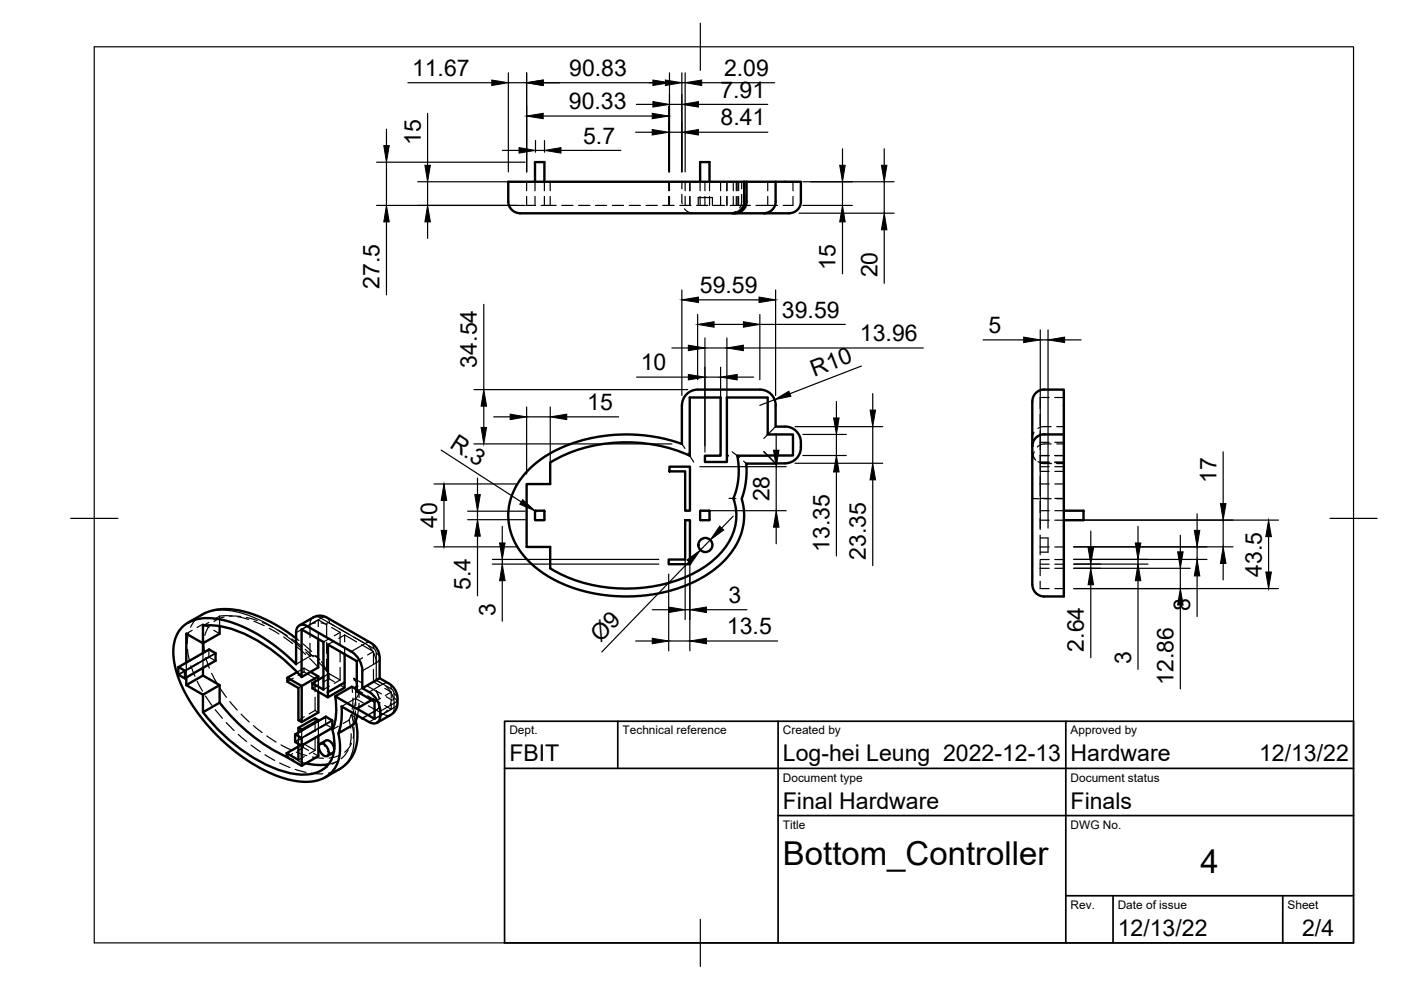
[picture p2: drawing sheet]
<svg xmlns="http://www.w3.org/2000/svg" width="297mm" height="210mm" viewBox="0 0 297 210" stroke-linecap="round" stroke-linejoin="round" font-family="sans-serif">
<!-- layer: Visible -->
<g fill="none" stroke="#000" stroke-width=".51">
<path d="M113.4 38.5v-4.1h2v4.1M148.4 38.5v-4.1h2v4.1M157.8 38.5h-50v4.8a2.78 2.78 0 0 0 2.9 1.9h44.6M157.8 38.5h.5M157.8 38.5v4.2a2.51 2.51 0 0 1-2.5 2.5M158.3 38.5h6.1M158.3 38.5v4.2M155.3 45.2h.5M155.8 45.2h11.5M158.3 42.7a2.51 2.51 0 0 1-2.5 2.5M164.4 42.7v-4.2h5.4v4.2M164.5 42.7a2.51 2.51 0 0 1-2.5 2.5"/>
<path d="M169.8 42.7a2.51 2.51 0 0 1-2.5 2.5M141.9 98.9h4.4v9.4h-1v-8.4h-3.4zM144.6 86v8.1l-3.8-1.1-4-.7-4.7-.2-4.1 .3-4.5 .9-3.7 1.3-3.5 1.7-3 2.1-1.8 1.8-1.4 1.8-1.3 2.4-.8 2.4-.2 2.1 .2 2.6 .5 2.1 1.1 2.1 1.9 2.7 2.5 2.3 3.4 2.2 4.2 1.8 4.4 1.1 4.5 .6h5.2l3.8-.6 4.1-1 4.2-1.8 3.5-2.1 2.6-2.3 2-2.7 1.3-3 .5-2.6 .1-1.3-.2-1.9a3.6 3.6 0 0 1 .1-2.9l.5-3v-2.9l8.3-.1M144.6 85.9a3.3 3.3 0 0 1 3.3-3.3h13.2a3.3 3.3 0 0 1 3.4 3.3M164.4 86v4.5h2.1M166.5 90.4a3.3 3.3 0 0 1 3.3 3.4 3.6 3.6 0 0 1-3.3 4.4M218.9 85.1v38.9M218.9 85.1a2.51 2.51 0 0 1 2.5-2.5h4.2v9.5M221.4 92.1h4.2M221.4 92.1a2.51 2.51 0 0 0-2.5 2.5M225.6 92.1v34.4l-4.8-.1a2.51 2.51 0 0 1-1.9-2.4M113.5 110.3h1.8"/>
<path d="M113.5 110.3l-.1-1.9 .1-.1h1.9l-.1 2M145.3 110.3h1v9.3h-4.5v-1h3.5zM148.5 110.3h1.8M150.3 108.3h-1.8l.1 2M150.4 108.3v2M225.6 108.3h4.1v2h-4.1M39.9 132l3.7-2.1 1.8-.6 2.8-.2 2.2 .3a30.5 30.5 0 0 1 12.4 5.9M43 138.4v-5.7a17.5 17.5 0 0 1 10.2 2.4 38.8 38.8 0 0 1 10.8 8.4M46.6 132.7v1.7l-3.6 2-3.5-2v6.1M63.5 132.6l3-1.8 1-.3 .8 .1 1 .3 9.4 5.4 1.1 1.1 .6 1.2 .1 5.2M67.5 135.5v6l-3.6 2v-10.1l4.7 2.7v10.1l-2.4-1.3M73.1 138.7v6l-3.6 2.1v-10.1l6.1 3.5v6.4l3.8 2.2v3.6l-3.8-2.2 3.2-1.8"/>
<path d="M116.7 120.5a32.3 32.3 0 0 0 32.5-.2 13.9 13.9 0 0 0 6.9-10.6l-.2-2.7-.4-1.3a15.3 15.3 0 0 0 .8-9.1h11.8v-4.5h-5.3v-7.8h-8.7v13.7h-4.6v-1.4h3.3v-12.3h-6.6l.1 12.3a32.8 32.8 0 0 0-29.7 1.5v4.5h-4.9v13.4h4.9v4.5M37.8 141.5v1.5M37.8 141.4l6.5-3.7 1.4 .8v1.6l-6.5 3.7v-1.6zM37.8 143l.1 .1M37.9 143.1l1.3 .7M39.5 145.3l3.5-2.1 3.6 2.1-3.6 2zM39.5 143.7v1.6M43 141.6v1.6M46.6 145.3v3.7l-3.6 2v-3.7M46.6 149a38.6 38.6 0 0 0 14.2 11.5M60.8 159.7v.8M60.9 143.7v.8l2.4 1.4v6.8l.7 .4"/>
<path d="M62.6 155.8v1.4M62.6 157.2v.1M62.6 155.7l6.5-3.7 1.3 .8v1.5l-6.5 3.8M62.6 155.7l1.4 .8M62.6 157.3l1.3 .8M62.6 155.7h.1M63 142.5l-2.1 1.2 3.1 1.8 3.5-2.1v.7M63.3 154.3v1M63.3 157.7v3.4l-2.5-1.4M63.3 158.3l-2.5 1.4M64 145.5v7.6l3.5-2v-4.4M64 154.7v.2"/>
<path d="M64 156.6v5.8M64 158l-.1 .1M65.8 142.5l1.7 .9M66.2 144.9v1l3.3 1.9M67.5 152.7l-.7-.4-3.5 2 .7 .4M67.5 152.7v.2M67.5 156v4.3l-3.5 2.1M67.5 152.7l-3.5 2M67.8 157.8a1.28 1.28 0 0 1 1.7 1 1.14 1.14 0 0 1-.2 1.5 1.85 1.85 0 0 1-1.5-2.5zM68.6 143.5l-2.4 1.4M69.1 157l-1.2 .7M69.1 157a1.77 1.77 0 0 1 1.8 1.9"/>
<path d="M70.6 159.6l-1.2 .7M70.8 159.3l-.2 .3M71.1 147.6a12.7 12.7 0 0 1-.6 7.1 8 8 0 0 1-1.3 7.8 7.6 7.6 0 0 1-6.6 1.6 29.5 29.5 0 0 1-14.8-7.9l-2.5-2.5-2.3-2.7M73 144.7v1.1l-3.5 2v-1M75.4 152.8l.4 2.4v1.6l-.5 2.2-.6 1.3-.9 1.3-1.1 1-3.7 2.2M75.6 146.2l-1-.6-3.5 2 4.5 2.6M75.8 151.7l-.2 .5a1.9 1.9 0 0 1-.9 1.6l-3 1.7 .6-2.4 .1-3.3 4.4 2.5M76.8 142.2v3.7M76.8 152.3h.1M76.8 142.2a5.2 5.2 0 0 0-2.3-4.1l-9.9-5.6a1.4 1.4 0 0 0-1.8 1.6v6.7l-2.9-2.6-3-2.3-2.7-1.7-3.7-1.7-2.4-.9-3-.5h-2.1l-1.4 .2-1.1 .4-1.4 .8-1 1.1-.7 1.3-.5 1.7-.2 1.9 .3 2.2 .7 2.6 .6 1.6 1.9 3.7 2 2.9 2.1 2.6 2.7 2.8 2.8 2.4 3.2 2.3 3.7 2 3 1.3 2.9 .7 3 .1 2.3-.4 1.8-1 .7-.6 .7-1.1 .8-2.1 .2-2.5-.4-2.5M76.9 152.3h-.1M78.3 146.7a5.2 5.2 0 0 1 2.3 5"/>
<path d="M79.8 144.2l-3 1.7 1.5 .8M80.5 143.8l2.2 1.2 .7 .7 .4 .7 .4 .9 .1 1.9-.2 .9-.7 1-3.5 2.2M80.5 143.8l-.7 .4M80.6 151.7a1.45 1.45 0 0 1-.7 1.5 1.45 1.45 0 0 1-1.6-.1l-1.5-.8M60.8 160.5l3.2 1.9M64.8 161.8l2.3 .4 2.6-.2"/>
<circle cx="149.6" cy="115.6" r="1.49"/>
</g>
<circle cx="154.1" cy="96.6" r=".25" fill="#000"/>
<!-- layer: Hidden -->
<g fill="none" stroke="#000" stroke-width=".25">
<path d="M111.7 38.5v1.9M113.4 38.5v1.9M115.4 38.5v1.9M116.6 38.5v1.9M141.8 38.5v1.9M141.9 38.5v1.9M144.6 38.5v1.5M145.3 38.5v1.9M146.2 38.5v1.9M146.3 38.5v1.9M148.4 38.5v1.9M149.5 38.5v1.9"/>
<path d="M150.4 38.5v1.9M152.8 38.5v1.9M154.1 38.5v1.9M155.5 38.5v1.9M156.1 38.5v1.9M156.3 38.5v1.9M156.6 38.5v1.9M157.2 38.5v1.5M158.2 38.5v1.5M162.8 38.5v1.9M168.1 38.5v1.9M111.7 41.6v2h1.9"/>
<path d="M113.4 41.6v2M114.7 43.6h1.9M115.4 41.6v2M116.6 43.6h1.3M116.6 41.6v2M119.1 43.6h2.4M122.7 43.6h2.4M126.3 43.6h2.3M129.8 43.6h2.4M133.4 43.6h2.4M137 43.6h2.4M140.5 43.6h2.4"/>
<path d="M141.8 41.6v2M141.9 41.6v2M144.1 43.6h2.4M144.6 41.2v2M145.1 44.3l.8 .7 1.2 .2M145.3 41.6v2M146.2 41.6v2M146.3 41.6v2M147.7 43.6h2.4M148 43.6v-1.7h3v1.7M148.4 41.6v2M149.5 41.6v2"/>
<path d="M150.4 41.6v2M151.3 43.6h2.3M152.8 41.6v2M154.1 41.6v2M154.8 43.6h1.3M155.5 41.6v2M156 44.9l-1.4 .3M156.1 43.6h3M156.1 41.6v2M156.3 41.6v2M156.6 41.6v2M157.1 44.7l-1 .4-.9 .1"/>
<path d="M157.2 41.2v1.9l-.4 1M158.2 41.2v1.7l-.3 1M160.3 43.6h4.6M162.8 41.6v2M168.1 41.6v2h-2M144.6 94.1l.6 1M145.9 96.1l1.2 1.9M155.2 95.8l1.6 1.2M157.7 97.8l.5 .5M161.9 95.7l2.5 2.6-2.5-2.5M164.4 90.5l-2.5 2.5M218.9 95.8l.1 .9 .6 .9"/>
<path d="M218.9 95.7l.3 1.3M219.2 91.6l-.3 1.4M219.3 95.8l-.3 1-.1 1.2M220.1 97.9l.2 .1a5.1 5.1 0 0 0 2.6 .2M220.5 93.8v1.5M220.5 96.5v1.6M220.5 87.8v2.4M220.5 91.4v2.4M220.5 98.1v1.7M220.5 98.1h1.9M220.5 98.9h1.9M220.5 99.9h1.9"/>
<path d="M220.5 96.6h1.9M220.5 98h1.9M220.5 92.1h1.9M220.5 93.8h1.9M220.6 98.2l2.3 .1M222.4 84.3h-1.9v2.3M222.9 90.5a5.1 5.1 0 0 0-2.6 .2l-.2 .1M222.9 94.1l-1.9 .1-1.1 .6M223.6 98.1h2M223.6 98.9h2M223.6 99.9h2M223.6 96.6h2"/>
<path d="M223.6 98h2M223.6 84.3h2M223.6 92.1h2M223.6 93.8h2M224 98.2h1.6M224 90.5h1.6M224 94.1h1.6M224 98.3h1.6M154.6 105.7h1.4M157.2 105.8h.1M218.9 105.7h1.4M220.5 114.1h1.7v3h-1.7"/>
<path d="M220.5 110.3h1.9M220.5 108.3h1.9M220.5 116h1.9M220.5 102.6h1.9M220.5 100.9v4.2M220.5 106.3v2.4M220.5 109.9v2.4M220.5 113.4v4.2M220.5 118.8v1.7M220.5 119.6h1.9M220.5 118.6h1.9M220.5 105.7h1.9"/>
<path d="M221.4 105.7h1.5M223.6 110.3h2M223.6 108.3h2M223.6 116h2M223.6 102.6h2M223.6 119.6h2M223.6 118.6h2M223.6 105.7h2M224 105.7h1.6M40.7 133.6l-1.2 .8M41.8 133l1.2-.7 1.3 .7M43 138.4v3.2"/>
<path d="M44.3 132l-1.3 .7v-.4M44.3 137.7v1.6l1.4 .8M45.3 133.6l1.3 .8M46.6 130.6v2.1M46.6 130.6l-1.3 .8M49.2 130.6h-2.6M50.4 130.8l2.3 .5M53.8 131.7l2.2 1M57.1 133.2l2 1.2M60.1 135.1l2 1.4M62.8 135.3l.6 .5M63 137.2l1.8 1.6"/>
<path d="M64.3 136.5l1.8 1.6M65.2 132.7l-1.3 .7M65.7 139.6l1.8 1.9M66.9 139l.9 .9M67.3 139.5l-.6-.4-.7-.1-3.2 1.8M67.5 134v1.5M67.5 131.4l-1.3 .7M69.3 132.5l-1.8-1.1v1.5M69.8 135.4l-1.2 .7M70.3 133l1.8 1.1M70.8 135.9l-1.3 .8M72.1 134.1v2.7"/>
<path d="M72.1 137.9v2.4M72.1 134.1l-1.2 .7M73.1 134.6v1.5M73.1 137.3v1.4M73.1 134.6l-1.3 .8M73.1 134.6l2.5 1.5M76.6 136.7l2.6 1.4v2.7M76.9 139.5l-1.3 .7M79.2 138.1l-1.3 .8M220.5 120.5v1.6M220.5 123.2v1.6h1.9M220.5 120.5h1.9"/>
<path d="M223.6 120.5h2M223.6 124.8h2M39.5 140.5v3.2M62 159.8l-1.2 .7 1.4 .6M62.2 143.8l-1.3 .7M63.3 155.3v2.4M64 154.9v1.7M64 158v.1M64.3 158.5l1.1 .6M64.3 158.5l-1.2 .7M64.3 157.7v.8M64.3 157.7l-1 .6"/>
<path d="M64.3 157.7l2.5 1.4M64.5 141.7l1.3 .8M64.5 141.7l-1.5 .8M64.5 142.5l2.3 1.3M64.5 142.5l-1.3 .7M64.5 141.7v.8M64.5 152l-1.2 .7M64.5 145.2l-1.2 .7M66.4 159.7l1.1 .6M66.8 150.6l.7 .5M66.8 150.6l-1.2 .8M66.8 143.8v2.8"/>
<path d="M66.8 147.8v2.8M66.8 152.3v2.8M66.8 156.3v2.8M66.8 143.8l-1.2 .8M66.8 159.1l-1.2 .7M67.5 145.2l-1.3 .7M67.5 144.1v2.6M67.5 152.9v3.1M68.2 140.3l1.1 2M69.1 152l-.1 1.5 1.4 .8M69.1 157l-.4 .7 .1 .5M69.4 159.2l.5 .4h.7"/>
<path d="M69.8 143.9l1.1 .7M69.8 143.9l-1.3 .7M69.8 142.8v1.1M69.8 142.8l-1.2 .7M69.8 142.8l2.3 1.4M69.8 145.5l-1.2 .7M70.8 146l-1.3 .7M70.9 158.9l-.1 .4M71.7 154l-1.2 .7M71.9 145.2l1.1 .6M72.1 144.2l-1.2 .7M72.1 141.5v2.7"/>
<path d="M73 144.7h.1M73 144.7l-1.2 .7M73.8 159l-.8 1.2-.7 .7M74 152.7l.4 1.7M74 152.7l-1.2 .7M74.4 155.6l-.2 2.3M74.4 151.5l-.4 1.2M74.5 151.6l.8 .7v.8M74.6 145.6l.1 1.2M74.8 148l-.1 2.4M75 143.8l.9 1.8M75.4 152.5v.3"/>
<path d="M75.6 146.2l1.3 .7M76 146.3l.1 1.6M76.1 146.7l-.2 .8-.4 .5-3.1 1.8M76.1 149.1l-.3 2.6M76.9 145.9l-1.3 .7M76.9 149.6l-1.3 .7M77.9 147.5l1.3 .7M79.2 148.2l1.4 .8M79.2 144.6l1.4 .7M79.2 142v2.6M79.2 144.6l-1.3 .7M79.2 148.2l-.4 .2"/>
<path d="M79.2 148.2l-1.3 .8M79.8 146.6l.6 1.5M79.8 146.5l.6 1.5M80.5 143.8l-.7 .4M80.5 149.2l-.2 .7-.3 .5-3.1 1.9M80.5 149.2l-.2 .7-.3 .5-3.2 1.9M80.5 143.8h.1M80.5 149h.1M80.7 148.1l-1.3 .7M80.7 151.7l-1.3 .7M81.6 149.6l1.4 .8M81.6 145.9l1.4 .8"/>
<path d="M83 146.7v1.3M83 149.2v1.2M83 146.7l-1.3 .8M83 150.4l-1.3 .7M63.4 161.5l1.4 .4M64.5 160.4l-1.2 .7M69.4 162.6l-1.2 .7M71.3 161.5l-1.6 .5M71.7 161.3l-1.3 .7"/>
</g>
<!-- layer: Hidden Narrow -->
<g fill="none" stroke="#000" stroke-width=".25">
<path d="M39.8 137.7l.4 2.3M40 134.1l-.3 2.4M41.8 131.1l-.8 .8-.6 1.1M42.1 139l-2.1 1.2M42.8 130.3l-.1 .1M43.2 135.9l.2 2.4M43.6 139.4l.8 2.3M44.3 139.2l-1.2 .7M44.3 137.8l-1.2 .6M44.4 139.4l-1.2 .6M44.5 132.6l-.6 .8-.5 1.3M47.5 130.8l-1.4 .5-.7 .5"/>
<path d="M48.7 130.7h2.4M52.2 130.9l2.3 .7M55.6 132l2.2 1M58.9 133.5l2 1.3M61.9 135.5l1.9 1.4M62.8 136.5l1.2 1M62.8 134.1l2.9-1.7v2.8M64.7 137.7l1.7 1.5M65.7 136.4v2.7l-.8-.8M66.4 130.9l-.6 .8-.1 .7 1.2-.3M68.1 132.1l1.2 .3M69.3 139.7v2.6l-2-2.2"/>
<path d="M69.3 132.4v2.6M69.3 136.2v2.3M69.3 131l.4 .3 .1 .8M69.8 132.1a.36 .36 0 0 0-.4-.1 .36 .36 0 0 0-.1 .4M69.8 132.1l1.1 .6M71.9 133.3l2.1 1.2M75 135.1l2.1 1.2M78.1 136.9l1.1 .6M78.7 136.3l.3 .3 .2 .9M79.2 137.5l.4 .4 .2 .6M80.5 139.5l-.1-.4-.6-.6v2M39 142.3l-1.2 .7"/>
<path d="M39 140.8l-1.2 .7M39.1 142.4l-1.2 .7M40.3 143.1l-1.1 .7M40.5 141.2l.8 2.2M41.8 144.5l1.1 2.1M42.1 140.5l-2.1 1.2M42.1 140.6l-2 1.2M43.4 141.4l-2 1.2M43.6 147.6l1.3 1.9M44.9 142.8l1.1 2.1M45.6 150.5l1.6 1.8M45.6 140.1l-1.2 .7"/>
<path d="M46.6 145.9l1.4 1.9M48 153.2l1.6 1.7M48.7 148.8l1.6 1.8M50.5 155.7l1.8 1.5M51.1 151.4l1.7 1.7M53.2 158l2 1.4M53.7 153.9l1.9 1.4M56.6 156l1.9 1.3M59.6 157.9l2.1 1.1M62.8 159.5l2.3 .7M63.7 156.5l-1.1 .7M63.7 155.1l-1.1 .7"/>
<path d="M63.8 156.7l-1.2 .6M65.1 157.4l-1.2 .7M66.8 154.8l-2 1.1M66.8 153.3l-2 1.2M66.9 154.9l-2.1 1.2M68.2 155.6l-2.1 1.2M69 153.5l-1.1 .7M69 152l-1.1 .7M69.1 153.6l-1.2 .7M70.4 154.3l-1.2 .7M74.5 157.6l-.6 1-.8 .9M75 154.1l-.1 2.4"/>
<path d="M75.1 144.3l-.1-.5 1.9 1.1M75.3 149.1l-.3 1.5a2.28 2.28 0 0 0-.1 2.3M75.3 145.5l.1 2.4M75.4 150.8l-.1 .6M77 149l-1.6-.9v1.5M77.9 145.5l3 1.6M78.1 149.6l3.1 1.8M79.8 144.2h.1M79.8 144.2l1.1 .6M81.2 151.4l1.1 .3 .6-.1M81.2 151.4l-2.9 1.7M81.9 147.7l1.1 .6"/>
<path d="M82.1 150.6l-.9 .8M82.4 144.9l.5 .6 .1 .6-1.1-.7M83 146.1l.4 .5 .1 .5 .7 .6 .1 .4M83.5 147.1v.9l.5 .4 .3 .6M83.5 148a.36 .36 0 0 1-.1 .4 .36 .36 0 0 1-.4-.1l-.3 1.2M56.2 160l2 1.2M59.3 161.8l2.2 .9M62.6 163.1l2.3 .7M66.1 163.9l2.3 .2M66.2 160.5l2.4 .3M71.9 163.1l-1.1 .5-1.2 .3M72.1 160.1l-2.3 .6"/>
</g>
<!-- layer: Visible Narrow -->
<g fill="none" stroke="#000" stroke-width=".25">
<path d="M42.8 130.3l1.5-.6 2.4-.4 2.6 .3 2.1 .4 2.6 1 2.9 1.4 3 1.8 2.9 2.3M44.4 137.7l-6.5 3.7M45.6 138.5l-6.4 3.7M45.7 138.6l-6.5 3.7M65.1 132.8l3-1.7 9.3 5.4-2.9 1.6M66.4 130.9l1-.1 .7 .3M69.3 130.9a1.25 1.25 0 0 0-1.2 .1M78.7 136.3a1.25 1.25 0 0 0-1.3 .1 5.1 5.1 0 0 1 2.4 4.1M80.5 139.5a1.26 1.26 0 0 1-.7 1M45.7 140.1l-6.5 3.7M69.1 152l-6.5 3.7M70.4 152.7l-6.5 3.7"/>
<path d="M70.5 154.3l-6.5 3.7M70.5 152.8l-6.5 3.8M75.3 151.4l-.2 1a3.8 3.8 0 0 0-.1 3v2.4l-.2 1.2-.4 1.4-1.2 1.7-1.3 1M79.8 140.5v3.7l1.4 .8M79.8 140.5l-3 1.7M80.6 150.8l2.9-1.7v.9l-2.9 1.7M81.2 145l-2.9 1.7M81.2 145a5.2 5.2 0 0 1 2.4 4.1 1.26 1.26 0 0 0 .7-1M82.5 144.9a1.25 1.25 0 0 0-1.3 .1M84.3 149a1.26 1.26 0 0 1-.7 1l-.3 1.1-.4 .4"/>
</g>
<!-- layer: TITLEBLOCK -->
<path d="M107 152.9h180v47h-180zM131 152.9v10M165 152.9v47M226 152.9v47M107 162.9h180M165 172.9h122M226 189.9h61M236 189.9v10M272 189.9v10" fill="none" stroke="#000" stroke-width=".36"/>
<!-- layer: BORDER -->
<path d="M20 9.9h267v190h-267zM148.5 4.9v10M15 109.9h10M282 109.9h10M148.5 194.9v10" fill="none" stroke="#000" stroke-width=".25"/>
<!-- layer: FD_Dimensions -->
<g fill="none" stroke="#000" stroke-width=".25">
<path d="M86.5 17.5h17.8M107.8 15.4v21M107.8 17.5h3.9M111.7 15.4v21M115.2 17.5h25.9M141.9 15.4v21M144.6 15.4v21M144.6 17.5h.7M145.3 15.4v21M148.8 17.5h15.4M79.8 34.4h31.5M81.9 27.4v3.5"/>
<path d="M81.9 34.4v9.2M88.6 38.5h21M90.7 24v11M90.7 38.5v5.1M106.5 31.9h3.5M113.5 29.8v2.5M113.5 31.9h1.9M115.2 24.6h23.1M115.4 29.8v2.5M118.9 31.9h12.7M134.8 28h3.5M134.9 22.1h3.5"/>
<path d="M141.8 22.5v13.9M141.8 28h2.8M141.9 22.1h2.7M148.1 28h14.7M148.1 22.1h14.7M170.2 38.5h19.4M178.6 31.6v3.4M178.6 38.5v5.1M187.5 31.6v3.4M187.5 38.5v6.7M79.8 43.6h31.5M81.9 47v15.5"/>
<path d="M90.7 47v3.5M169.4 45.2h20.2M170.2 43.6h10.5M178.6 47v11.1M187.5 48.7v11.4M102.6 64.5v18.1M135 80h10.9M142.5 73.8h3.4M144.6 61.5v22.4M147.9 66.7v13.8M148.1 63.6h12.8M149.5 71.7v24.2"/>
<path d="M149.5 73.8h4.6M149.5 80h3.3M151.4 68.8h6.2M152.8 77.9v16.6M154.1 71.7v24.2M156.3 80h3.5M157.6 73.8h38.1M161.1 66.7v13.8M161.1 68.8h18.1M164.4 61.5v22.4M182.6 77.6l-15.1 5.9M208.4 72.1h8.6"/>
<path d="M220.6 69.9v42.1M220.6 72.1h1.6M222.2 69.9v42.1M225.7 72.1h3.5M93.5 95.4l17 11M100.5 94.1h42M100.5 82.6h45.3M102.6 86.1v4.5M104.7 88.4h3.5M111.7 86.3v14.2M111.7 88.4h5M116.7 86.3v14.2"/>
<path d="M120.2 88.4h11M148.4 98.9h18.3M164.2 84.7l-3.1 1.3M164.6 91.9v3.6M164.6 98.9v9.4M168.6 90.5h18.6M168.6 98.2h18.6M170.2 92.1h9.2M170.2 96.6h9.2M177.3 85.1v3.5M177.3 92.1v4.5M185 83.5v3.4"/>
<path d="M185 90.5v7.7M259.3 95.8v11M92 115.9h17.6M92 102.6h17.6M94.1 106.1v6.4M99.1 108.4h12.2M99.1 110.2h12.2M101.2 101.4v3.5M101.2 108.4v1.8M101.2 113.7v12.6M104.4 118.6h35.3M104.4 119.6h35.3"/>
<path d="M106.5 111.6v3.5M106.5 118.6v1M113.5 108.3v.1M145.3 110.4v21M146 119.1l-18.4 19.1M146.3 110.4v27.6M148.4 108.3h18.3M150.6 114.5l-2.1 2.1M155.4 109.4l-2.4 2.6M164.6 111.8v3.5M177.3 100.1v17.8M185 101.7v18.2"/>
<path d="M227.6 115.9h33.8M227.6 118.6h28.3M227.6 119.6h15.8M227.6 110.3h43.5M231.3 112.6v3.5M231.3 119.6v.9M241.3 111.6v3.5M241.3 118.6v1M250.3 113.5v3.5M253.8 108.9v3.6M253.8 115.9v2.7M259.3 110.3v5.6"/>
<path d="M259.3 119.5v3.5M269 113.8v7.5M106.5 123.1v8.6M134.8 135.9h3.5M138.3 129.3h3.5M141.8 121.7v16.3M141.8 135.9h4.5M145.3 129.3h1M149.8 135.9h15.1M149.8 129.3h8.6M227.6 124.8h43.5M227.6 120.5h24.7"/>
<path d="M231.3 124v15.4M241.3 123.1v18.8M250.3 120.5v4.3M250.3 128.3v17.8M253.8 122.1v8.6"/>
</g>
<g fill="#000" stroke="#000" stroke-width=".21">
<path d="M104.3 17l3.5 .5-3.5 .6zM111.7 17.5l3.5-.5v1.1zM138.4 17l3.5 .5-3.5 .6zM141.1 17l3.5 .5-3.5 .6zM145.3 17.5l3.5-.5v1.1zM81.4 30.9h1.1l-.6 3.5zM90.1 35h1.1l-.5 3.5zM110 31.3l3.5 .6-3.5 .6zM111.7 24.6l3.5-.6v1.2zM115.4 31.9l3.5-.6v1.2zM138.3 24l3.5 .6-3.5 .6zM138.3 27.5l3.5 .5-3.5 .6z"/>
<path d="M138.4 21.5l3.5 .6-3.5 .6zM144.6 28l3.5-.5v1.1zM144.6 22.1l3.5-.6v1.2zM178 35h1.2l-.6 3.5zM186.9 35h1.1l-.5 3.5zM81.9 43.6l.6 3.4h-1.1zM90.7 43.6l.5 3.4h-1.1zM178.6 43.6l.6 3.4h-1.2zM187.5 45.2l.5 3.5h-1.1zM145.9 73.2l3.6 .6-3.6 .6zM145.9 79.4l3.6 .6-3.6 .6zM144.6 63.6l3.5-.6v1.1z"/>
<path d="M147.9 68.8l3.5-.6v1.2zM152.8 80l3.5-.6v1.2zM157.6 68.2l3.5 .6-3.5 .6zM154.1 73.8l3.5-.6v1.2zM160.9 63l3.5 .6-3.5 .5zM217 71.5l3.6 .6-3.6 .5zM222.2 72.1l3.5-.6v1.1zM102 90.6h1.2l-.6 3.5zM102.6 82.6l.6 3.5h-1.2zM108.2 87.8l3.5 .6-3.5 .6zM116.7 88.4l3.5-.6v1.2zM164 95.5h1.2l-.6 3.4z"/>
<path d="M164.2 84.7l3.1-1.8 .4 1.1zM176.7 88.6h1.2l-.6 3.5zM184.5 86.9h1.1l-.6 3.6zM93.5 112.5h1.2l-.6 3.4zM94.1 102.6l.6 3.5h-1.2zM100.7 104.9h1.1l-.6 3.5zM101.2 110.2l.6 3.5h-1.1zM105.9 115.1h1.2l-.6 3.5zM110.8 105.9l2.7 2.4-3.3-1.4zM145.6 118.7l2.9-2.1-2 2.9zM152.6 111.6l.8 .8-2.8 2.1zM164.6 108.3l.6 3.5h-1.2z"/>
<path d="M177.3 96.6l.6 3.5h-1.2zM185 98.2l.6 3.5h-1.1zM230.7 116.1h1.2l-.6 3.5zM240.7 115.1h1.2l-.6 3.5zM249.7 117h1.1l-.5 3.5zM253.2 112.5h1.2l-.6 3.4zM259.3 115.9l.6 3.6h-1.1zM258.8 106.8h1.1l-.6 3.5zM269 110.3l.6 3.5h-1.2zM106.5 119.6l.6 3.5h-1.2zM138.3 135.3l3.5 .6-3.5 .6zM141.8 128.7l3.5 .6-3.5 .6z"/>
<path d="M146.3 135.9l3.5-.6v1.2zM146.3 129.3l3.5-.6v1.2zM231.3 120.5l.6 3.5h-1.2zM241.3 119.6l.6 3.5h-1.2zM250.3 124.8l.5 3.5h-1.1zM253.8 118.6l.6 3.5h-1.2zM268.4 121.3h1.2l-.6 3.5z"/>
</g>
<g font-size="7">
<text x="166" y="183.4">Bottom_Controller</text>
<text x="254.5" y="185.2">4</text>
</g>
<g font-size="4.9">
<text x="87.4" y="16.1">11.67</text>
<text x="120.7" y="16.1">90.83</text>
<text x="153.5" y="16.1">2.09</text>
<text x="120.6" y="23.1">90.33</text>
<text x="152.7" y="20.7">7.91</text>
<text x="152.8" y="26.6">8.41</text>
<text x="89.2" y="30.7" transform="rotate(-90 89.2 30.7)">15</text>
<text x="123.6" y="30.4">5.7</text>
<text x="177.2" y="57.2" transform="rotate(-90 177.2 57.2)">15</text>
<text x="186" y="58.8" transform="rotate(-90 186 58.8)">20</text>
<text x="80.5" y="61.3" transform="rotate(-90 80.5 61.3)">27.5</text>
<text x="148.4" y="62.1">59.59</text>
<text x="165.8" y="67.3">39.59</text>
<text x="209.6" y="70.6">5</text>
<text x="101.1" y="77.9" transform="rotate(-90 101.1 77.9)">34.54</text>
<text x="182.3" y="72.3">13.96</text>
<text x="135.8" y="78.5">10</text>
<text x="172.6" y="79.9" transform="rotate(-21 172.6 79.9)">R10</text>
<text x="124.5" y="86.9">15</text>
<text x="95.2" y="94.8" transform="rotate(33 95.2 94.8)">R.3</text>
<text x="163.1" y="106.3" transform="rotate(-90 163.1 106.3)">28</text>
<text x="257.9" y="102.4" transform="rotate(-90 257.9 102.4)">17</text>
<text x="92.7" y="111.9" transform="rotate(-90 92.7 111.9)">40</text>
<text x="175.9" y="117" transform="rotate(-90 175.9 117)">13.35</text>
<text x="183.6" y="118.7" transform="rotate(-90 183.6 118.7)">23.35</text>
<text x="99.8" y="125.2" transform="rotate(-90 99.8 125.2)">5.4</text>
<text x="267.5" y="122.3" transform="rotate(-90 267.5 122.3)">43.5</text>
<text x="105" y="130.5" transform="rotate(-90 105 130.5)">3</text>
<text x="154.5" y="127.8">3</text>
<text x="252.3" y="129.5" transform="rotate(-90 252.3 129.5)">8</text>
<text x="127.3" y="136.3" transform="rotate(-46 127.3 136.3)">Ø9</text>
<text x="154.1" y="134.4">13.5</text>
<text x="229.8" y="138.2" transform="rotate(-90 229.8 138.2)">2.64</text>
<text x="239.8" y="140.7" transform="rotate(-90 239.8 140.7)">3</text>
<text x="248.8" y="145.2" transform="rotate(-90 248.8 145.2)">12.86</text>
<text x="108" y="161.4">FBIT</text>
<text x="166" y="161.4">Log-hei Leung 2022-12-13</text>
<text x="227" y="161.4">Hardware</text>
<text x="267" y="161.4">12/13/22</text>
<text x="166" y="171.4">Final Hardware</text>
<text x="227" y="171.4">Finals</text>
<text x="237" y="198.4">12/13/22</text>
<text x="276.1" y="198.6">2/4</text>
</g>
<g font-size="2.5">
<text x="108" y="155.7">Dept.</text>
<text x="132" y="155.7">Technical reference</text>
<text x="166" y="155.7">Created by</text>
<text x="227" y="155.7">Approved by</text>
<text x="166" y="165.7">Document type</text>
<text x="227" y="165.7">Document status</text>
<text x="166" y="175.7">Title</text>
<text x="227" y="175.7">DWG No.</text>
<text x="227" y="192.7">Rev.</text>
<text x="237" y="192.7">Date of issue</text>
<text x="273" y="192.7">Sheet</text>
</g>
</svg>
